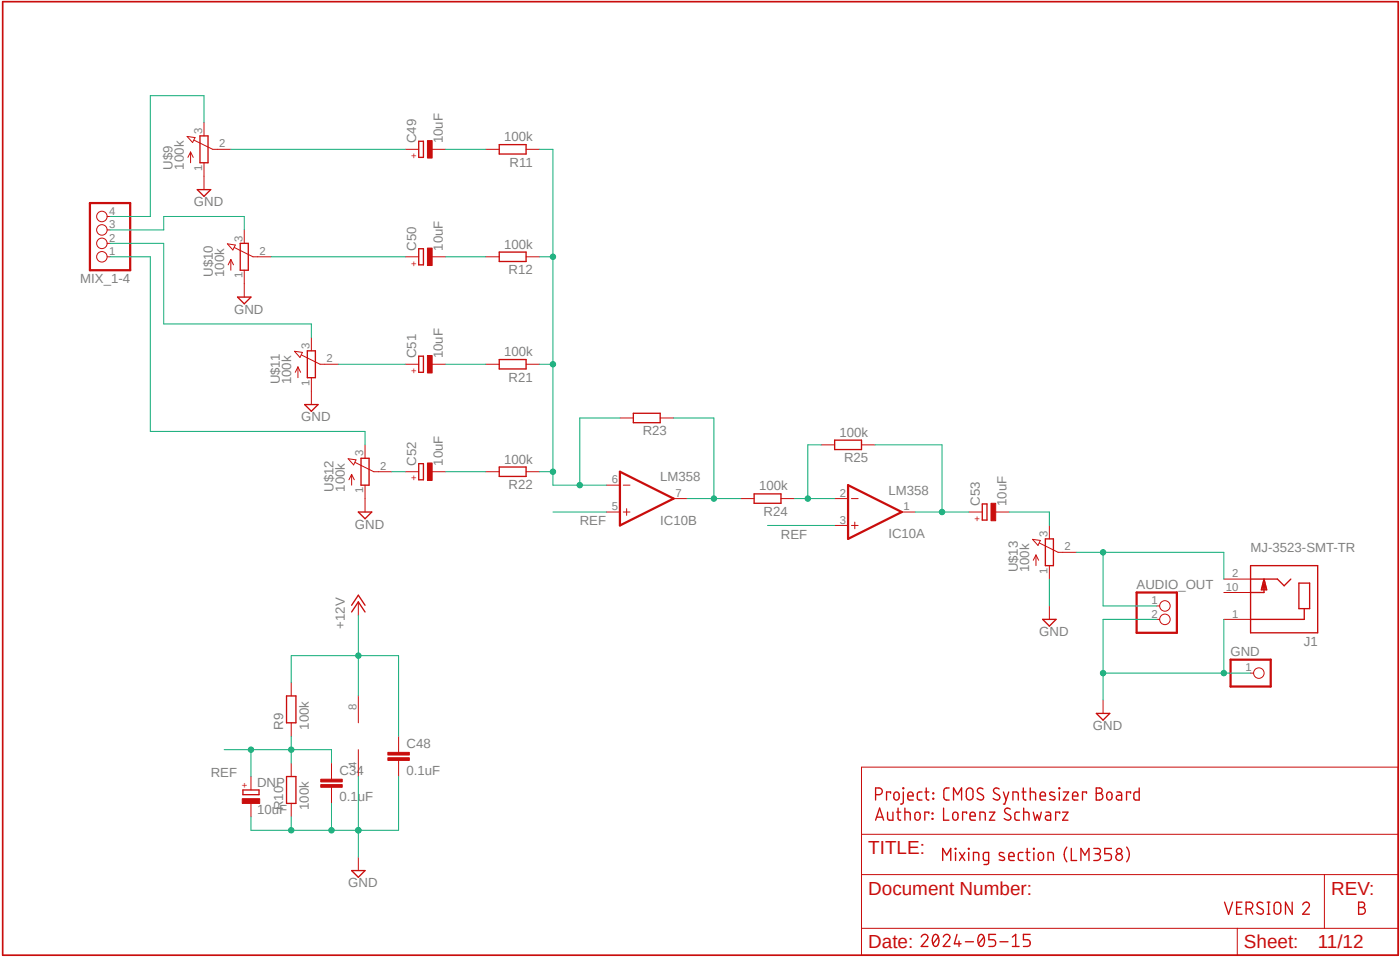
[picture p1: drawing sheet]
<svg xmlns="http://www.w3.org/2000/svg" width="265mm" height="181mm" viewBox="0 0 265 181" stroke-linecap="round" stroke-linejoin="round" font-family="sans-serif">
<!-- layer: Ebene 1 -->
<g fill="none" stroke="#c90d0c" stroke-width=".25">
<path d="M37.3 35.9h2.6l-1.3 1.2zM37.8 25.7h1.6v5.1h-1.6zM79.2 26.7h.9v3.1h-.9zM94.5 27.3h5.1v1.8h-5.1zM45 56.2h2.5l-1.3 1.2zM45.5 46h1.5v5.1h-1.5zM79.2 47h.9v3.1h-.9zM94.5 47.7h5.1v1.7h-5.1zM57.7 76.5h2.5l-1.3 1.3zM58.2 66.3h1.5v5.1h-1.5zM79.2 67.4h.9v3h-.9zM94.5 68h5.1v1.8h-5.1z"/>
<path d="M119.9 78.1h5v1.8h-5zM67.8 96.8h2.6l-1.3 1.3zM68.3 86.7h1.5v5h-1.5zM79.2 87.7h.9v3h-.9zM94.5 88.3h5.1v1.8h-5.1zM142.7 93.4h5.1v1.8h-5.1zM158 83.2h5v1.8h-5zM185.9 95.3h.9v3h-.9zM66.5 114.4l1.3-1.9 1.3 1.9M69.1 115.7l-1.3-1.9-1.3 1.9M197.3 117.1h2.6l-1.3 1.3zM197.8 101.9h1.6v5.1h-1.6z"/>
<path d="M236.7 107h12.7v12.7h-12.7zM236.7 109.5h5.1l1.2 1.3 1.3-1.3M238.8 111.4h.9M238.8 111.1h.8M238.9 110.9h.7M238.9 110.7h.6M239 110.5h.5M239 110.3h.4M239.1 110h.3M239.2 109.8h.1M239.2 109.6h.1M239.2 110.8v1.2h-2.5"/>
<path d="M239.2 109.5l.5 2h-1zM245.8 110.3h2.1v4.8h-2.1zM246.8 115.1v2h-10.1M54.2 131.6h1.8v5.1h-1.8zM207.5 134.9h2.5l-1.2 1.3zM46 149.4h3v.9h-3zM54.2 146.8h1.8v5.1h-1.8zM165.7 155.1l.8-2.3 .7 2.3M165.7 150.3h.6a.63 .63 0 0 0 .7-.7 .63 .63 0 0 0-.7-.6h-.6v2.3M165.9 154.5h1.1M168.6 150v-.2h-.8v1.5M169 153.6v1.5h-.8l-.2-.2v-1.3"/>
<path d="M169.4 149.8h.4a.86 .86 0 0 1 0 1.5h-.2a.9 .9 0 0 1-.2-1.5zM169.7 153.6h.8M170 152.8v2.1l.2 .2h.3M170.9 149l.1 .1zM171 149.8l-.1 2-.2 .2h-.2M171.3 153.6l.9 .1 .1 1.4M171.3 152.8v2.3M171.8 150.5h1a.53 .53 0 0 0-.3-.7 .53 .53 0 0 0-.7 .5l.1 .9 .9 .1M173.2 153.7l.5-.1a.86 .86 0 0 1 0 1.5l-.3-.1-.2-.3zM174.5 149.8l-.8 .1-.1 1 .3 .4h.6M175 149.8h.8M175.3 149v1.9l.2 .4h.3"/>
<path d="M175.8 153.8v-.2h-.8v1.5M176.4 153.8l.2 .1zM176.4 154.8l.2 .1zM176.6 149.9l.1 .2zM176.6 151l.1 .1zM178.6 152.8v2.3h1M179.6 149h-.6l-.3 .2-.1 1.6 .4 .5h.6M180.4 153.7l.5-.1a.86 .86 0 0 1 0 1.5l-.3-.1a1.05 1.05 0 0 1-.2-1.3zM180.5 151.3v-2.3l.7 1.3 .8-1.3v2.3M182.9 153.8v-.2h-.7v1.5M183 149.2a.63 .63 0 0 1 .7-.2 .63 .63 0 0 1 .4 .6l.1 1a.63 .63 0 0 1-.7 .7 .63 .63 0 0 1-.6-.7zM183.6 154.3h1a.53 .53 0 0 0-.4-.7 .53 .53 0 0 0-.6 .5l.1 .9 .9 .1"/>
<path d="M185.5 155.1v-1.5l.9 .1 .1 .2v1.2M186 149.2a.56 .56 0 0 0-.8-.1 .56 .56 0 0 0 0 .8l.7 .4a.57 .57 0 0 1 .1 .9 .57 .57 0 0 1-.9-.1l-.2-.1M187.3 153.6h1l-1 1.5h1M189.1 149.2a.57 .57 0 0 0-.9-.1 .57 .57 0 0 0 .1 .8l.7 .4a.57 .57 0 0 1 .1 .9 .57 .57 0 0 1-.9-.1l-.2-.1M189.9 149.8l.5 1.5M190.9 149.8l-.7 2.2h-.3M191.2 153a.57 .57 0 0 0-.9-.1 .57 .57 0 0 0 .1 .9l.7 .3a.57 .57 0 0 1 .1 .9 .57 .57 0 0 1-.9-.1l-.2-.1M191.7 151.3v-1.5l.9 .1 .1 1.4M193 153.6l-.8 .1-.1 1 .2 .4h.7M193.4 149.8h.8M193.7 149v1.9l.1 .3 .4 .1M193.7 153.6l.9 .1 .2 .2v1.2"/>
<path d="M193.7 152.8v2.3M195 149.8l.9 .1 .1 .2v1.2M195 149v2.3M196.9 150.5h1a.53 .53 0 0 0-.4-.7 .53 .53 0 0 0-.7 .5l.2 .9 .9 .1M197.1 153.6l-.4 1.5-.4-1-.4 1-.3-1.5M198 153.6h.6l.2 .2v1.3h-.5a.44 .44 0 0 1-.5-.5 .44 .44 0 0 1 .5-.4h.5M199.6 149.9a.61 .61 0 0 0-1 .1l.1 .3 .9 .4v.5a.79 .79 0 0 1-.9 0M200.4 149l.2 .1zM200.5 149.8v1.5M200.6 153.8v-.2h-.8v1.5M201.1 153.6h1l-1 1.5h1M201.2 149.8h1l-1 1.5h1"/>
<path d="M203 150.5h1a.53 .53 0 0 0-.3-.7 .53 .53 0 0 0-.7 .5l.1 .9 .9 .1M205.6 150v-.2h-.7v1.5M207.5 149h.6a.51 .51 0 0 1 .5 .5 .51 .51 0 0 1-.5 .5 .63 .63 0 0 1 .6 .6 .63 .63 0 0 1-.6 .7h-.6zM207.5 150h.6M209.7 149.8h.4a.92 .92 0 0 1 .1 1.4l-.3 .1a.9 .9 0 0 1-.2-1.5zM211.4 149.8h.6l.3 .3v1.2h-.6a.44 .44 0 0 1-.4-.5 .44 .44 0 0 1 .4-.4h.6M214 150v-.2h-.8v1.5M215.6 149v2.3h-.8l-.2-.4v-.9l.2-.2h.8M66.5 164.6h2.6l-1.3 1.3zM174.3 177.2a.63 .63 0 0 1 .9-.5 .63 .63 0 0 1 .2 1l-1.1 1.3h1.3M176.7 176.8a.63 .63 0 0 1 .8 0 .63 .63 0 0 1 .2 .7l-.1 .9a.55 .55 0 0 1-.5 .6 .55 .55 0 0 1-.6-.6v-.9zM177.6 177.2l-1 1.3"/>
<path d="M178.5 177.2a.63 .63 0 0 1 .9-.5 .63 .63 0 0 1 .2 1l-1.1 1.3h1.3M179.9 162.7v-2.3l-.7 1.3-.8-1.3v2.3M180.8 160.4l.1 .1zM180.8 161.2v1.5M181.1 176.7l-.5 1.8h1.3M181.5 177.9v1.1M181.6 161.2l1 1.5M182.6 161.2l-1 1.5M182.7 178.1h1.5M183.3 160.4l.1 .1zM183.3 161.2v1.5M185.3 162.7l-.2-1.4-.9-.1v1.5"/>
<path d="M185.4 176.8a.53 .53 0 0 1 .5-.1 .53 .53 0 0 1 .3 .5 1.32 1.32 0 0 1-.5 1.8 1.47 1.47 0 0 1-.3-2.2zM186.2 177.2l-1 1.3M187.1 162.7h-.6l-.4-.2v-.9l.3-.4h.7v1.9l-.2 .3-.7 .1M188.4 176.7h-1.2v1h.7a.65 .65 0 0 1 .5 .6 .65 .65 0 0 1-.5 .7h-.7M189.3 178.1h1.5M190 161.3a.58 .58 0 0 0-.9 .1l.1 .3 .9 .6a.32 .32 0 0 1-.3 .4l-.7-.1M190.9 161.9h1a.53 .53 0 0 0-.3-.7 .53 .53 0 0 0-.7 .5l.1 .9 .9 .1M191.6 179h1.3M191.6 177.2l.6-.5v2.3M193.6 161.2l-.8 .1-.1 1 .3 .4h.6M194.2 161.2h.7M194.4 160.4v2.1l.5 .2"/>
<path d="M195 176.7h-1.3v1h.8a.65 .65 0 0 1 .5 .6 .65 .65 0 0 1-.5 .7h-.8M195.6 160.4l.1 .1zM195.7 161.2v1.5M196.6 161.4l.5-.2a.9 .9 0 0 1 .2 1.4h-.6l-.2-.2zM199.4 162.7l-.1-1.4-.9-.1v1.5M201.9 160.2a2.17 2.17 0 0 0 0 2.8M202.8 160.4v2.3h1M206.1 162.7v-2.3l-.8 1.3-.7-1.3v2.3M207 160.4h.8a.51 .51 0 0 1 .5 .5 .51 .51 0 0 1-.5 .5h-.5M207.6 161.4a.63 .63 0 0 1 .7 .7 .63 .63 0 0 1-.7 .6h-.6M210.4 160.4h-1.3v1h.7a.65 .65 0 0 1 .6 .7 .65 .65 0 0 1-.6 .6h-.7M213.2 160.2a2.17 2.17 0 0 1 0 2.8"/>
<path d="M231.8 170.6l.7 2.3 .8-2.3M234 171.6h.8M235.1 170.6h-1.1v2.3h1.1M235.8 171.9h.7a.63 .63 0 0 0 .6-.7 .63 .63 0 0 0-.6-.6h-.7v2.3M236.6 171.9l.5 1M239 170.8a.57 .57 0 0 0-.9-.1 .57 .57 0 0 0 .1 .8l.7 .4a.57 .57 0 0 1 0 .9 .57 .57 0 0 1-.8-.1l-.3-.1M239.8 172.9h.5M239.8 170.6h.5M240.1 170.6v2.3M241.4 170.7l.6-.1 .3 .2 .1 1.4a.63 .63 0 0 1-.6 .7 .63 .63 0 0 1-.7-.7l.1-1.2zM244.6 170.6v2.3l-1.3-2.3v2.3M246.5 171.1a.63 .63 0 0 1 .9-.5 .63 .63 0 0 1 .2 1l-1.1 1.3h1.3"/>
<path d="M257.1 170.6h.7a.51 .51 0 0 1 .5 .5 .51 .51 0 0 1-.5 .5 .64 .64 0 0 1 .6 .6 .64 .64 0 0 1-.6 .7h-.7zM257.1 171.6h.7"/>
<circle cx="211.8" cy="160.9" r=".51"/>
<circle cx="211.8" cy="162.1" r=".64"/>
</g>
<path d="M17 38.4h7.6v12.7h-7.6zM117.3 89.2l10.2 5.1-10.2 5.1zM160.5 91.7l10.2 5.1-10.2 5.1zM215.1 112h7.6v7.7h-7.6zM232.9 124.7h7.6v5.1h-7.6z" fill="none" stroke="#c90d0c" stroke-width=".42"/>
<g fill="none" stroke="#c90d0c" stroke-width=".19">
<path d="M35.4 25.8l1.5 .2-.5 .9zM36.1 28.7v2.1M36.1 28.7l-.5 1.1M36.1 28.7l.5 1.1M36.7 26.5l3.6 1.7h3.4M38.6 23.2v2.5M38.6 30.8v5.1M76.7 28.2h2.5M81.8 28.2h2.5M91.9 28.2h2.6M99.6 28.2h2.5M20.3 48.6h.5"/>
<path d="M20.3 46h.5M20.3 43.5h.5M20.3 40.9h.5M43 46.1l1.5 .2-.4 1zM43.7 49.1v2M43.7 49.1l-.5 1M43.7 49.1l.5 1M44.3 46.8l3.6 1.8h3.4M46.2 43.5v2.5M46.2 51.1v5.1M76.7 48.6h2.5M81.8 48.6h2.5"/>
<path d="M91.9 48.6h2.6M99.6 48.6h2.5M55.7 66.4l1.5 .2-.4 1zM56.4 69.4v2M56.4 69.4l-.5 1M56.4 69.4l.5 1M57 67.1l3.6 1.8h3.4M58.9 63.8v2.5M58.9 71.4v5.1M76.7 68.9h2.5M81.8 68.9h2.5M91.9 68.9h2.6"/>
<path d="M99.6 68.9h2.5M117.3 79h2.6M124.9 79h2.6M65.9 86.7l1.5 .3-.5 .9zM66.5 89.7l.6 1M66.5 89.7v2M66.5 89.7l-.5 1M67.2 87.4l3.5 1.8h3.5M69.1 84.1v2.6M69.1 91.7v5.1M76.7 89.2h2.5M81.8 89.2h2.5"/>
<path d="M91.9 89.2h2.6M99.6 89.2h2.5M114.8 96.8h2.5M114.8 91.7h2.5M118 96.8h1.2M118 91.7h1.2M118.6 96.2v1.3M127.5 94.3h2.5M140.2 94.3h2.5M147.8 94.3h2.5M155.4 84.1h2.6M158 99.4h2.5"/>
<path d="M158 94.3h2.5M161.1 99.4h1.3M161.1 94.3h1.3M161.8 98.7v1.3M163 84.1h2.6M170.7 96.8h2.5M183.4 96.8h2.5M188.4 96.8h2.6M198.6 99.4v2.5M67.8 113.8v2.6M195.4 102l1.5 .2-.5 .9zM196.1 104.9v2.1"/>
<path d="M196.1 104.9l-.5 1M196.1 104.9l.5 1M196.7 102.7l3.6 1.7h3.4M198.6 107v2.5M198.6 114.6v2.5M218.9 114.6h.6M218.9 117.1h.6M231.6 117.1h5.1M231.6 109.5h5.1M231.6 112h5.1M55.1 129.1v2.5M55.1 136.7v2.5"/>
<path d="M67.8 131.6v5.1M75.4 139.2v3.1M208.8 132.4v2.5M236.7 127.3h.6M47.5 146.8v2.6M47.5 151.9v2.6M55.1 144.3v2.5M55.1 151.9v2.6M62.7 144.3v3M62.7 148.9v3M67.8 141.8v5M75.4 143.8v3"/>
<path d="M163 145.1h101.6v35.5h-101.6zM163 157.8h101.6M67.8 162.1v2.5M163 175.5h101.6M163 165.4h101.6M234.2 175.5v5.1M250.7 165.4v10.1"/>
<circle cx="19.3" cy="40.9" r=".99"/>
<circle cx="19.3" cy="43.5" r=".99"/>
<circle cx="19.3" cy="46" r=".99"/>
<circle cx="19.3" cy="48.6" r=".99"/>
<circle cx="220.5" cy="117.1" r=".99"/>
<circle cx="220.5" cy="114.6" r=".99"/>
<circle cx="238.3" cy="127.3" r=".99"/>
</g>
<g fill="#c90d0c" stroke="#c90d0c" stroke-width=".19">
<path d="M73.4 143.3h4.1v.5h-4.1z"/>
<path d="M73.4 142.3h4.1v.5h-4.1z"/>
<path d="M80.9 26.6h.9v3.3h-.9z"/>
<path d="M80.9 46.9h.9v3.3h-.9z"/>
<path d="M80.9 67.2h.9v3.3h-.9z"/>
<path d="M80.9 87.5h.9v3.3h-.9z"/>
<path d="M187.6 95.2h.8v3.3h-.8z"/>
<path d="M60.7 148.4h4.1v.5h-4.1z"/>
<path d="M60.7 147.3h4.1v.5h-4.1z"/>
<path d="M45.8 151h3.3v.9h-3.3z"/>
</g>
<path d="M.5 .3h264.1v180.3h-264.1z" fill="none" stroke="#c90d0c" stroke-width=".32"/>
<path d="M67.8 146.8v15.3M67.8 157h7.6" fill="none" stroke="#0dab76" stroke-width=".19"/>
<circle cx="67.8" cy="157" r=".51" fill="#0dab76"/>
<g fill="none" stroke="#0dab76" stroke-width=".19">
<path d="M55.1 154.5v2.5h7.6M75.4 146.8v10.2"/>
<circle cx="67.8" cy="157" r=".51"/>
</g>
<circle cx="67.8" cy="157" r=".51" fill="#0dab76"/>
<g fill="none" stroke="#0dab76" stroke-width=".19">
<path d="M62.7 151.9v5.1h5.1"/>
<circle cx="67.8" cy="157" r=".51"/>
</g>
<circle cx="62.7" cy="157" r=".51" fill="#0dab76"/>
<g fill="none" stroke="#0dab76" stroke-width=".19">
<path d="M47.5 154.5v2.5h7.6"/>
<circle cx="62.7" cy="157" r=".51"/>
</g>
<circle cx="55.1" cy="157" r=".51" fill="#0dab76"/>
<g fill="none" stroke="#0dab76" stroke-width=".19">
<path d="M218.9 117.1h-10.1v15.3M231.6 117.1v10.2h-22.8"/>
<circle cx="55.1" cy="157" r=".51"/>
</g>
<circle cx="208.8" cy="127.3" r=".51" fill="#0dab76"/>
<g fill="none" stroke="#0dab76" stroke-width=".19">
<path d="M231.6 127.3h5.1"/>
<circle cx="208.8" cy="127.3" r=".51"/>
</g>
<circle cx="231.6" cy="127.3" r=".51" fill="#0dab76"/>
<g fill="none" stroke="#0dab76" stroke-width=".19">
<path d="M67.8 116.4v15.2M198.6 109.5v5.1M67.8 124h7.6"/>
<circle cx="231.6" cy="127.3" r=".51"/>
</g>
<circle cx="67.8" cy="124" r=".51" fill="#0dab76"/>
<g fill="none" stroke="#0dab76" stroke-width=".19">
<path d="M55.1 139.2v5.1M67.8 124h-12.7v5.1M75.4 124v15.2M47.5 141.8h7.6"/>
<circle cx="67.8" cy="124" r=".51"/>
</g>
<circle cx="55.1" cy="141.8" r=".51" fill="#0dab76"/>
<g fill="none" stroke="#0dab76" stroke-width=".19">
<path d="M42.4 141.8h5.1v5M55.1 141.8h7.6v2.5"/>
<circle cx="55.1" cy="141.8" r=".51"/>
</g>
<circle cx="47.5" cy="141.8" r=".51" fill="#0dab76"/>
<g fill="none" stroke="#0dab76" stroke-width=".19">
<path d="M102.1 28.2h2.5v63.5h5.1M102.1 89.2h2.5M104.6 96.8h10.2M145.3 99.4h12.7"/>
<circle cx="47.5" cy="141.8" r=".51"/>
</g>
<circle cx="104.6" cy="89.2" r=".51" fill="#0dab76"/>
<g fill="none" stroke="#0dab76" stroke-width=".19">
<path d="M102.1 68.9h2.5"/>
<circle cx="104.6" cy="89.2" r=".51"/>
</g>
<circle cx="104.6" cy="68.9" r=".51" fill="#0dab76"/>
<g fill="none" stroke="#0dab76" stroke-width=".19">
<path d="M102.1 48.6h2.5"/>
<circle cx="104.6" cy="68.9" r=".51"/>
</g>
<circle cx="104.6" cy="48.6" r=".51" fill="#0dab76"/>
<g fill="none" stroke="#0dab76" stroke-width=".19">
<path d="M117.3 79h-7.6v12.7h5.1"/>
<circle cx="104.6" cy="48.6" r=".51"/>
</g>
<circle cx="109.7" cy="91.7" r=".51" fill="#0dab76"/>
<g fill="none" stroke="#0dab76" stroke-width=".19">
<path d="M127.5 79h7.6v15.3M130 94.3h10.2"/>
<circle cx="109.7" cy="91.7" r=".51"/>
</g>
<circle cx="135.1" cy="94.3" r=".51" fill="#0dab76"/>
<g fill="none" stroke="#0dab76" stroke-width=".19">
<path d="M150.3 94.3h7.7M155.4 84.1h-2.5v10.2"/>
<circle cx="135.1" cy="94.3" r=".51"/>
</g>
<circle cx="152.9" cy="94.3" r=".51" fill="#0dab76"/>
<g fill="none" stroke="#0dab76" stroke-width=".19">
<path d="M165.6 84.1h12.7v12.7M173.2 96.8h10.2"/>
<circle cx="152.9" cy="94.3" r=".51"/>
</g>
<circle cx="178.3" cy="96.8" r=".51" fill="#0dab76"/>
<g fill="none" stroke="#0dab76" stroke-width=".19">
<path d="M38.6 23.2v-5.1h-10.2v22.8h-7.6M43.7 28.2h33M84.3 28.2h7.6M20.8 48.6h7.6v33h40.7v2.5M20.8 43.5h10.2v-2.6h15.2v2.6M20.8 46h10.2v15.3h27.9v2.5M51.3 48.6h25.4M84.3 48.6h7.6M64 68.9h12.7M84.3 68.9h7.6M74.2 89.2h2.5M84.3 89.2h7.6"/>
<path d="M191 96.8h7.6v2.6M203.7 104.4h27.9M208.8 104.4v10.2h10.1"/>
<circle cx="178.3" cy="96.8" r=".51"/>
</g>
<circle cx="208.8" cy="104.4" r=".51" fill="#0dab76"/>
<g fill="none" stroke="#0dab76" stroke-width=".19">
<path d="M231.6 104.4v5.1"/>
<circle cx="208.8" cy="104.4" r=".51"/>
</g>
<g font-size="3.6" fill="#c90d0c">
<text x="164.3" y="161.6">TITLE:</text>
<text x="164.3" y="169.2">Document Number:</text>
<text x="251.9" y="169.2">REV:</text>
<text x="164.3" y="179.3">Date:</text>
<text x="235.4" y="179.3">Sheet:</text>
<text x="249.4" y="179.3">11/12</text>
</g>
<g font-size="2.5" fill="#808080">
<text x="78.8" y="27.1" transform="rotate(-90 78.8 27.1)">C49</text>
<text x="83.8" y="27.1" transform="rotate(-90 83.8 27.1)">10uF</text>
<text x="95.4" y="26.7">100k</text>
<text x="32.6" y="32.1" transform="rotate(-90 32.6 32.1)">U$9</text>
<text x="34.8" y="32.1" transform="rotate(-90 34.8 32.1)">100k</text>
<text x="96.4" y="31.5">R11</text>
<text x="36.7" y="39">GND</text>
<text x="78.8" y="47.4" transform="rotate(-90 78.8 47.4)">C50</text>
<text x="83.8" y="47.4" transform="rotate(-90 83.8 47.4)">10uF</text>
<text x="95.4" y="47">100k</text>
<text x="15.2" y="53.5">MIX_1-4</text>
<text x="40.3" y="52.4" transform="rotate(-90 40.3 52.4)">U$10</text>
<text x="42.4" y="52.4" transform="rotate(-90 42.4 52.4)">100k</text>
<text x="96.3" y="51.8">R12</text>
<text x="44.3" y="59.4">GND</text>
<text x="78.8" y="67.7" transform="rotate(-90 78.8 67.7)">C51</text>
<text x="83.8" y="67.7" transform="rotate(-90 83.8 67.7)">10uF</text>
<text x="95.4" y="67.4">100k</text>
<text x="53" y="72.7" transform="rotate(-90 53 72.7)">U$11</text>
<text x="55.1" y="72.7" transform="rotate(-90 55.1 72.7)">100k</text>
<text x="96.3" y="72.2">R21</text>
<text x="57" y="79.7">GND</text>
<text x="121.7" y="82.3">R23</text>
<text x="158.9" y="82.6">100k</text>
<text x="78.8" y="88" transform="rotate(-90 78.8 88)">C52</text>
<text x="83.8" y="88" transform="rotate(-90 83.8 88)">10uF</text>
<text x="95.4" y="87.7">100k</text>
<text x="159.7" y="87.4">R25</text>
<text x="63.1" y="93" transform="rotate(-90 63.1 93)">U$12</text>
<text x="65.3" y="93" transform="rotate(-90 65.3 93)">100k</text>
<text x="96.3" y="92.5">R22</text>
<text x="125" y="91">LM358</text>
<text x="143.7" y="92.7">100k</text>
<text x="168.1" y="93.5">LM358</text>
<text x="185.4" y="95.7" transform="rotate(-90 185.4 95.7)">C53</text>
<text x="190.5" y="95.7" transform="rotate(-90 190.5 95.7)">10uF</text>
<text x="67.2" y="100">GND</text>
<text x="109.7" y="99.3">REF</text>
<text x="125" y="99.2">IC10B</text>
<text x="144.5" y="97.5">R24</text>
<text x="147.8" y="101.9">REF</text>
<text x="168.1" y="101.8">IC10A</text>
<text x="236.7" y="104.4">MJ-3523-SMT-TR</text>
<text x="192.6" y="108.2" transform="rotate(-90 192.6 108.2)">U$13</text>
<text x="194.8" y="108.2" transform="rotate(-90 194.8 108.2)">100k</text>
<text x="215.1" y="111.4">AUDIO_OUT</text>
<text x="65.3" y="118.9" transform="rotate(-90 65.3 118.9)">+12V</text>
<text x="196.7" y="120.3">GND</text>
<text x="232.9" y="124.1">GND</text>
<text x="246.7" y="122.2">J1</text>
<text x="53.6" y="137.9" transform="rotate(-90 53.6 137.9)">R9</text>
<text x="58.4" y="137.9" transform="rotate(-90 58.4 137.9)">100k</text>
<text x="77" y="141.4">C48</text>
<text x="206.9" y="138.1">GND</text>
<text x="39.9" y="146.8">REF</text>
<text x="48.6" y="148.9">DNP</text>
<text x="64.3" y="146.5">C34</text>
<text x="77" y="146.5">0.1uF</text>
<text x="48.6" y="154">10uF</text>
<text x="53.6" y="153.2" transform="rotate(-90 53.6 153.2)">R10</text>
<text x="58.4" y="153.2" transform="rotate(-90 58.4 153.2)">100k</text>
<text x="64.3" y="151.5">0.1uF</text>
<text x="65.9" y="167.8">GND</text>
</g>
<g font-size="2.1" fill="#808080">
<text x="38.3" y="25.4" transform="rotate(-90 38.3 25.4)">3</text>
<text x="41.5" y="27.9">2</text>
<text x="38.3" y="32.3" transform="rotate(-90 38.3 32.3)">1</text>
<text x="20.6" y="40.6">4</text>
<text x="20.6" y="45.7">2</text>
<text x="20.6" y="43.1">3</text>
<text x="45.9" y="45.7" transform="rotate(-90 45.9 45.7)">3</text>
<text x="20.6" y="48.2">1</text>
<text x="45.9" y="52.6" transform="rotate(-90 45.9 52.6)">1</text>
<text x="49.1" y="48.2">2</text>
<text x="58.6" y="66" transform="rotate(-90 58.6 66)">3</text>
<text x="61.8" y="68.5">2</text>
<text x="58.6" y="73" transform="rotate(-90 58.6 73)">1</text>
<text x="68.7" y="86.3" transform="rotate(-90 68.7 86.3)">3</text>
<text x="72" y="88.8">2</text>
<text x="68.7" y="93.3" transform="rotate(-90 68.7 93.3)">1</text>
<text x="115.8" y="91.4">6</text>
<text x="127.9" y="93.9">7</text>
<text x="159" y="93.9">2</text>
<text x="115.8" y="96.5">5</text>
<text x="159" y="99">3</text>
<text x="171" y="96.5">1</text>
<text x="198.2" y="101.5" transform="rotate(-90 198.2 101.5)">3</text>
<text x="201.5" y="104.1">2</text>
<text x="198.2" y="108.5" transform="rotate(-90 198.2 108.5)">1</text>
<text x="232" y="111.7">10</text>
<text x="233.2" y="109.2">2</text>
<text x="217.9" y="114.2">1</text>
<text x="217.9" y="116.8">2</text>
<text x="233.2" y="116.8">1</text>
<text x="235.7" y="126.9">1</text>
<text x="67.5" y="134.3" transform="rotate(-90 67.5 134.3)">8</text>
<text x="67.5" y="145.3" transform="rotate(-90 67.5 145.3)">4</text>
</g>
<g font-size="1.8" fill="#c90d0c">
<text x="77.8" y="30.1">+</text>
<text x="77.8" y="50.4">+</text>
<text x="77.8" y="70.7">+</text>
<text x="77.8" y="91">+</text>
<text x="184.5" y="98.7">+</text>
<text x="46.9" y="149" transform="rotate(-90 46.9 149)">+</text>
</g>
</svg>
